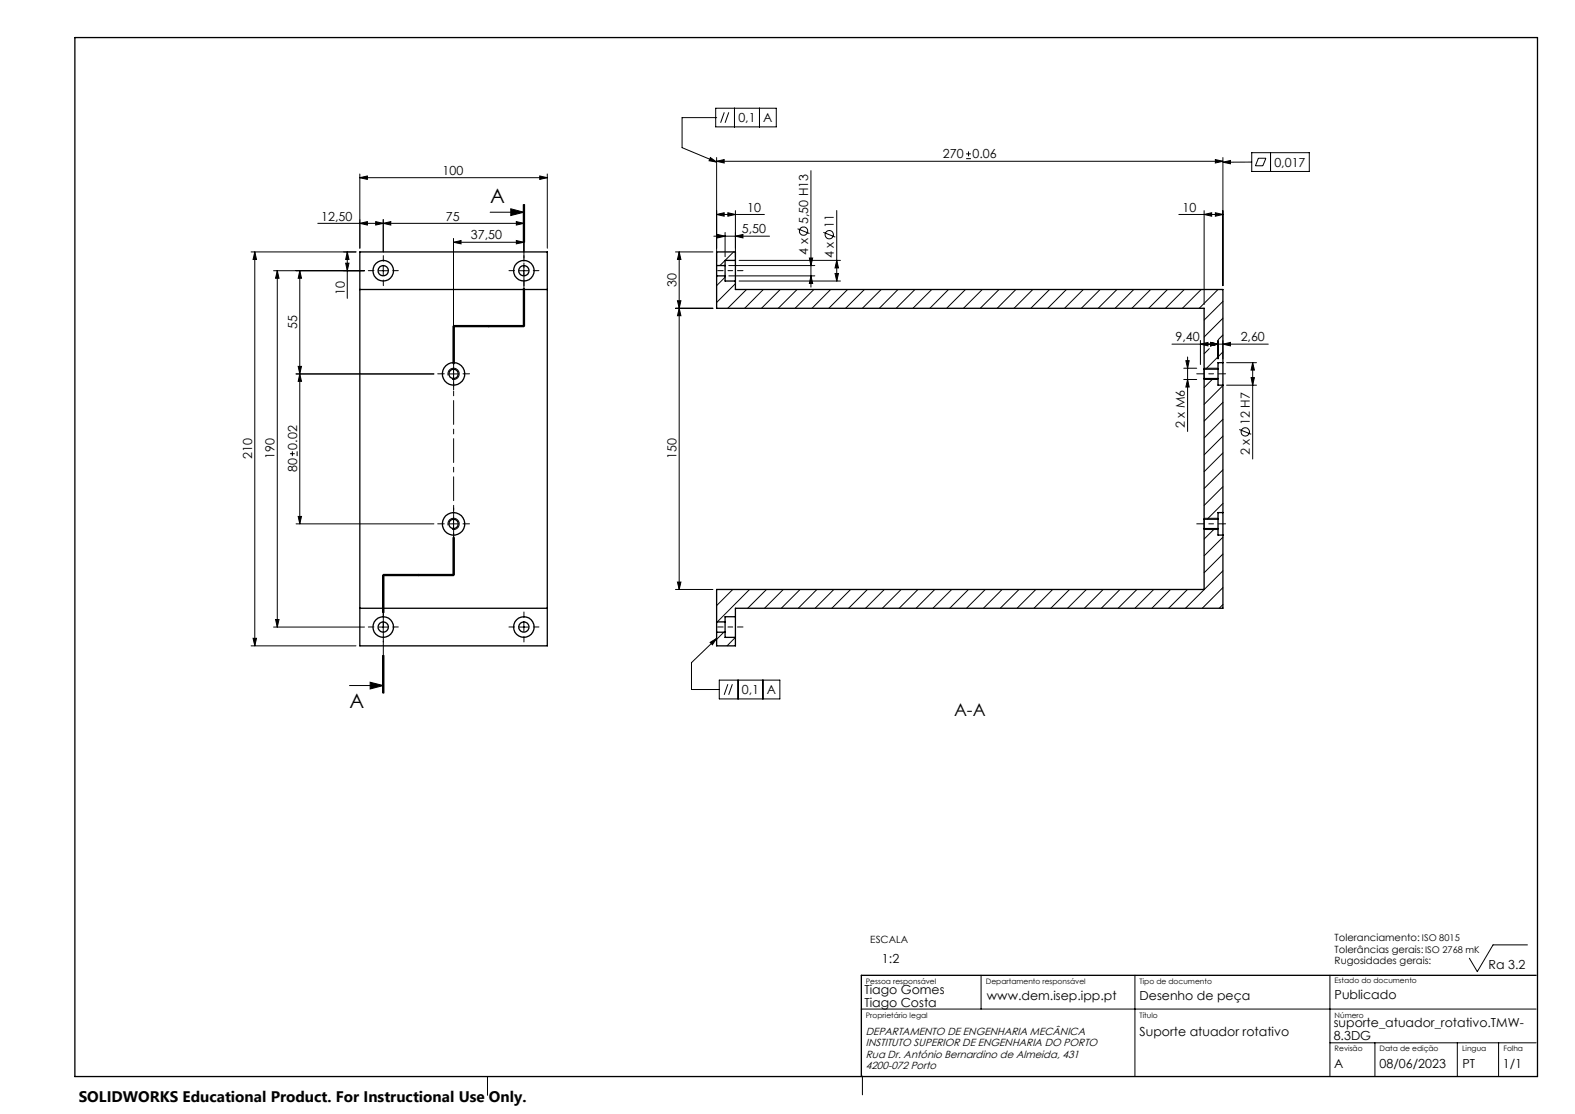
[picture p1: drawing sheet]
<svg xmlns="http://www.w3.org/2000/svg" width="420mm" height="297mm" viewBox="0 0 420 297" stroke-linecap="round" stroke-linejoin="round" font-family="sans-serif">
<g fill="none" stroke="#000" stroke-width=".35">
<path d="M20 10h390v277h-390zM96 77.2h49.9M96 67.2h49.9v105h-49.9zM191.1 70.8v2.8M191.1 73.6v8.6h130v16.2M191.1 73.6h2.3M191.1 70.8h2.3M193.4 70.8v2.8M193.4 73.6v1.3h2.7M196.1 69.4v5.5M196.1 74.9v2.3h130v19.5M196.1 69.4v-2.2h-5v3.6"/>
<path d="M196.1 69.4h-2.7v1.4M321.1 98.4v2.5M321.1 98.4h3.7M324.8 98.4v2.5M326.1 96.7v6M326.1 96.7h-1.3v1.7M321.1 100.9v37.5M321.1 100.9h3.7M324.8 100.9v1.8h1.3M326.1 102.7v34M321.1 138.4v2.5M321.1 138.4h3.7"/>
<path d="M324.8 138.4v2.5M326.1 136.7v6M326.1 136.7h-1.3v1.7M321.1 140.9v16.3h-130v8.6M321.1 140.9h3.7M324.8 140.9v1.8h1.3M326.1 142.7v19.5h-130v2.2M96 162.2h49.9M191.1 165.8v2.8M191.1 168.6v3.6h5v-2.3M191.1 165.8h2.3M191.1 168.6h2.3"/>
<path d="M193.4 165.8v2.8M193.4 168.6v1.3h2.7M196.1 164.4v5.5M196.1 164.4h-2.7v1.4M409.6 260h-179.9v27"/>
<circle cx="102.2" cy="72.2" r="2.75"/>
<circle cx="102.2" cy="72.2" r="1.37"/>
<circle cx="139.7" cy="72.2" r="2.75"/>
<circle cx="139.7" cy="72.2" r="1.37"/>
<circle cx="120.9" cy="99.7" r="1.26"/>
<circle cx="121" cy="99.7" r="2.99"/>
<circle cx="120.9" cy="139.7" r="1.25"/>
<circle cx="121" cy="139.7" r="3"/>
<circle cx="102.2" cy="167.2" r="2.75"/>
<circle cx="102.2" cy="167.2" r="1.37"/>
<circle cx="139.7" cy="167.2" r="2.75"/>
<circle cx="139.7" cy="167.2" r="1.37"/>
</g>
<g fill="none" stroke="#000" stroke-width=".27">
<path d="M190.9 31.4h.1M190.9 28.9h16.1v4.9h-16.1zM190.9 31.4h-9v8l9.2 3.8M193.1 29.9l-.9 2.8M194.3 29.9l-.9 2.8M195.9 28.9v4.9M202.5 28.9v4.9M84.7 59.5h55M96 47.4l2-.5v.9zM96 46.4v19.8M96 47.4h49.9M96 59.5l2-.4v.9z"/>
<path d="M100.2 59.1l2 .4-2 .5zM102.2 59.5l2-.4v.9zM102.2 58.6v8.6M130.7 56.6h9M136.2 55.7l3.5 .9-3.5 .9zM137.7 59.1l2 .4-2 .5zM139.5 54.6v10M139.7 54.6v12.6M139.9 54.6v10M143.9 46.9l2 .5-2 .4zM145.9 46.4v19.8M189.4 42l1.7 1.2-2-.3z"/>
<path d="M191.1 57.2l2-.5v.9zM191.1 43l2-.5v1zM191.1 42v27.8M191.1 57.2h12.7M191.1 43h135M194.1 56.7l2 .5-2 .4zM196.1 56.2v12.2M216.3 45.5v31M223.1 56.1v18.8M257.6 42.3h1.3M257.6 41h1.3M258.3 40.4v1.3"/>
<path d="M314.4 57.2h11.7M321.1 57.2l2-.5v.9zM321.1 56.2v25M324.1 56.7l2 .5-2 .4zM324.1 42.5l2 .5-2 .5zM326.1 43.2l2-.4v.9zM326.1 42v34.2M333.8 40.7h15.3v5h-15.3zM333.8 43.2h-7.7M335.6 42.2h2l-.8 2h-2zM338.8 40.7v5M67 67.2h27.9"/>
<path d="M67.9 67.2l.5 2h-.9zM67.9 67.2v105M73.9 72.2v95M73.9 72.2l.5 2h-.9zM79.9 72.2v67.5M79.9 72.2l.5 2h-.9zM92.2 70.2h.9l-.5 2zM92.6 67.2l.5 2h-.9zM92.6 67.2v12.3M97.2 72.2h-24.2M101 72.2h2.4M102.2 70.9v2.5"/>
<path d="M120.9 64.6l2-.5v.9zM120.9 63.6l.1 33.3M120.9 64.6h18.8M137.7 64.1l2 .5-2 .4zM138.5 72.2h2.4M139.5 76.9v10M139.7 70.9v2.5M139.7 76.9v10h-18.7M139.9 76.9v10M180.1 67.2h10M181.1 67.2l.5 2h-.9zM181.1 67.2v90"/>
<path d="M190.4 63h14.8M191.3 62.5l2.1 .5-2.1 .4zM193.4 73.9l-2.3 2.3M193.4 62v6.4M194.3 70.8h23M194.3 73.6h23M195.6 67.2l-3.6 3.6M196.1 75.6l-5 5M196.1 63l2-.5v.9zM197.1 69.4h27M197.1 74.9h27M199.1 77.2l-5 5"/>
<path d="M203.6 77.2l-5 5M208.1 77.2l-5 5M212.5 77.2l-5 5M212.7 61l3.2 1.3M215.8 68.8h.9l-.4 2zM216.3 73.6l.4 2h-.9zM217 77.2l-5 5M219.6 61.9l3.1 1.3M221.5 77.2l-5 5M222.7 72.9h.9l-.5 2zM223.1 69.4l.5 2h-.9zM226 77.2l-5 5"/>
<path d="M230.5 77.2l-5 5M235 77.2l-5 5M239.5 77.2l-5 5M244 77.2l-5 5M248.5 77.2l-5 5M252.9 77.2l-4.9 5M257.5 77.2l-5.1 5M261.9 77.2l-5 5M266.4 77.2l-5 5M270.9 77.2l-5 5M275.4 77.2l-5 5M279.9 77.2l-5 5"/>
<path d="M284.4 77.2l-5 5M288.9 77.2l-5 5M293.4 77.2l-5 5M297.9 77.2l-5.1 5M302.3 77.2l-4.9 5M306.8 77.2l-5 5M311.3 77.2l-5 5M315.8 77.2l-5 5M320.3 77.2l-5 5M324.8 77.2l-5 5M79 99.7h36.7M79.5 97.7h.9l-.5 2z"/>
<path d="M79.9 99.7l.5 2h-.9zM119.7 99.7h2.5M120.8 86.9v10M120.9 98.4v2.5M121 87.1h18.7M121 86.8h18.7M121.1 86.9v10M180.1 82.2h10M180.7 80.2h.9l-.5 2zM181.1 82.2l.5 2h-.9zM312.5 91.8h25.7M315.7 98.2h3.4"/>
<path d="M316.2 96.2h.9l-.4 2zM316.7 95.2v19.8M320.1 91.8l2-.5v.9zM320.1 90.8v6.4M322.5 93l-1.4 1.3M322.8 91.3l2 .5-2 .4zM324.8 98.2h-3.7v3h3.7M324.8 90.8v4.9M326.1 91.8l2-.5v.9zM326.1 84.8l-5 5M326.1 80.4l-5 4.9M326.1 89.3l-1.2 1.3"/>
<path d="M326.1 93.8l-4.6 4.6M326.1 90.8v4.9M327.1 96.7h8M334 96.7l.5 2h-.9zM334 96.7v25.7M119.5 100.1a1.51 1.51 0 0 1 1.3-1.9 1.51 1.51 0 0 1 1.6 1.6 1.51 1.51 0 0 1-1.9 1.3M315.7 101.2h3.4M316.7 101.2l.4 2h-.9zM323.5 100.9l-2.4 2.4M326.1 107.3l-5 5M326.1 102.8l-5 5M326.1 111.8l-5 5"/>
<path d="M326.1 116.3l-5 5M327.1 102.7h8M330.5 114.5l3.2 1.3M333.6 100.7h.9l-.5 2zM77.3 121h1.3M78 120.3v1.3M79 139.7h36.7M79.2 120.3v1.3M79.5 137.7h.9l-.5 2zM119.7 139.7h2.5M120.9 138.4v2.5M324.8 138.2h-3.7v3h3.7"/>
<path d="M326.1 120.8l-5 5M326.1 134.2l-4.2 4.2M326.1 125.3l-5 4.9M326.1 129.7l-5 5.1M102 153.3v10M102.2 153.5h18.8M102.2 153.1h18.8M102.4 153.3v10M119.5 140a1.5 1.5 0 0 1 1.3-1.8 1.5 1.5 0 0 1 1.6 1.6 1.5 1.5 0 0 1-1.9 1.3M120.8 143.3v10M121 143.3v10M121 153.3h-18.8v10"/>
<path d="M121.1 143.3v10M180.1 157.2h10M180.7 155.2h.9l-.5 2zM195.4 157.2l-4.3 4.3M199.9 157.2l-8.6 8.6M204.4 157.2l-5 5M208.9 157.2l-5 5M213.4 157.2l-5 5M217.8 157.2l-4.9 5M222.4 157.2l-5.1 5M226.8 157.2l-5 5M231.3 157.2l-5 5"/>
<path d="M235.8 157.2l-5 5M240.3 157.2l-5 5M244.8 157.2l-5 5M249.3 157.2l-5 5M253.8 157.2l-5 5M258.3 157.2l-5 5M262.7 157.2l-5 5M267.2 157.2l-4.9 5M271.7 157.2l-5 5M276.2 157.2l-5 5M280.7 157.2l-5 5M285.2 157.2l-5 5"/>
<path d="M289.7 157.2l-5 5M294.2 157.2l-5 5M298.7 157.2l-5 5M303.2 157.2l-5 5M307.7 157.2l-5.1 5M312.1 157.2l-4.9 5M316.7 157.2l-5.1 5M323.9 140.9l-2.8 2.8M326.1 143.2l-5 5M326.1 147.7l-5 5M326.1 152.2l-10 10M326.1 156.7l-5.5 5.5"/>
<path d="M67 172.2h27.9M67.5 170.2h.9l-.5 2zM73 167.2h24.2M73.5 165.2h.9l-.5 2zM101 167.2h2.4M102 174.8v10M102.2 165.9v2.5M102.2 174.8v10M102.4 174.8v10zM138.5 167.2h2.4M139.7 165.9v2.5M189.4 171.3l1.7-1.1-1.1 1.7z"/>
<path d="M191.1 170.2l-6.7 6.5v7.1h7.4M193 168.6l-1.9 1.9M196.1 169.9l-2.2 2.3M326.1 161.2l-1 1M93.2 182.8h9M98.7 181.9l3.5 .9-3.5 .9zM191.8 181.3h16.2v5h-16.2zM194.1 182.4l-1 2.8M195.3 182.4l-1 2.8M196.8 181.3v5M203.4 181.3v5M407.3 251.9h-9.2l-4.2 7.1-2.1-3.5"/>
<path d="M229.6 269h180M261.6 260v9M302.6 260v27M354.6 260v27M354.6 278h55M366.6 278v9M388.6 278v9M399.6 278v9M130 287v5M230 286.9v5"/>
<circle cx="214.3" cy="61.6" r="1.12"/>
<circle cx="221.1" cy="62.6" r="1.11"/>
<circle cx="332.1" cy="115.2" r="1.11"/>
</g>
<g fill="none" stroke="#000" stroke-width=".27" stroke-dasharray="15.2 1.3 1.3 1.3">
<path d="M99.7 72.2h-1.5M102.2 69.7v-1.5M102.2 74.7v1.5M104.7 72.2h1.5M137.2 72.2h-1.5M139.7 69.7v-1.5M139.7 74.7v1.5M142.2 72.2h1.5M118.5 99.7h-1.8M121 97.2v-1.8M123.5 99.7h1.7M121 102.2v1.7"/>
<path d="M118.5 139.7h-1.8M121 137.2v-1.8M123.5 139.7h1.7M121 142.2v1.7M99.7 167.2h-1.5M102.2 164.7v-1.5M102.2 169.7v1.5M104.7 167.2h1.5M137.2 167.2h-1.5M139.7 164.7v-1.5M139.7 169.7v1.5M142.2 167.2h1.5"/>
</g>
<path d="M102.2 153.3v31.5" fill="none" stroke="#000" stroke-width=".27" stroke-dasharray="6.3 1.3 1.3 1.3" stroke-dashoffset="2.7"/>
<path d="M121 86.9h18.7M102.2 153.3h18.8" fill="none" stroke="#000" stroke-width=".27" stroke-dasharray="6.3 1.3 1.3 1.3" stroke-dashoffset="4"/>
<path d="M121 153.3v-66.4" fill="none" stroke="#000" stroke-width=".27" stroke-dasharray="6.3 1.3 1.3 1.3" stroke-dashoffset=".5"/>
<path d="M139.7 86.9v-32.3" fill="none" stroke="#000" stroke-width=".27" stroke-dasharray="6.3 1.3 1.3 1.3" stroke-dashoffset="2.2"/>
<path d="M191.4 72.2h6.7M191.4 167.2h6.7" fill="none" stroke="#000" stroke-width=".27" stroke-dasharray="15.2 1.3 1.3 1.3" stroke-dashoffset="13.8"/>
<path d="M319.1 99.7h7.7M319.1 139.7h7.7" fill="none" stroke="#000" stroke-width=".27" stroke-dasharray="15.2 1.3 1.3 1.3" stroke-dashoffset="13.3"/>
<g fill="#000">
<path d="M96 47.4l2-.5v.9zM143.9 46.9l2 .5-2 .4z"/>
<path d="M102.2 59.5l2-.4v.9zM137.7 59.1l2 .4-2 .5z"/>
<path d="M100.2 59.1l2 .4-2 .5zM96 59.5l2-.4v.9z"/>
<path d="M191.1 57.2l2-.5v.9zM194.1 56.7l2 .5-2 .4zM321.1 57.2l2-.5v.9zM324.1 56.7l2 .5-2 .4zM191.1 43l2-.5v1zM324.1 42.5l2 .5-2 .5z"/>
<path d="M326.1 43.2l2-.4v.9zM189.4 171.3l1.7-1.1-1.1 1.7zM189.4 42l1.7 1.2-2-.3z"/>
<path d="M92.6 67.2l.5 2h-.9zM92.2 70.2h.9l-.5 2z"/>
<path d="M137.7 64.1l2 .5-2 .4zM120.9 64.6l2-.5v.9z"/>
<path d="M181.1 67.2l.5 2h-.9zM180.7 80.2h.9l-.5 2zM181.1 82.2l.5 2h-.9zM180.7 155.2h.9l-.5 2zM316.2 96.2h.9l-.4 2zM316.7 101.2l.4 2h-.9zM334 96.7l.5 2h-.9zM333.6 100.7h.9l-.5 2zM223.1 69.4l.5 2h-.9zM222.7 72.9h.9l-.5 2zM215.8 68.8h.9l-.4 2zM216.3 73.6l.4 2h-.9z"/>
<path d="M196.1 63l2-.5v.9zM191.3 62.5l2.1 .5-2.1 .4zM326.1 91.8l2-.5v.9zM322.8 91.3l2 .5-2 .4zM322.8 91.3l2 .5-2 .4zM320.1 91.8l2-.5v.9z"/>
<path d="M79.5 137.7h.9l-.5 2zM79.9 99.7l.5 2h-.9z"/>
<path d="M67.5 170.2h.9l-.5 2zM67.9 67.2l.5 2h-.9z"/>
<path d="M73.5 165.2h.9l-.5 2zM73.9 72.2l.5 2h-.9zM79.5 97.7h.9l-.5 2zM79.9 72.2l.5 2h-.9z"/>
<path d="M98.7 181.9l3.5 .9-3.5 .9zM136.2 55.7l3.5 .9-3.5 .9z"/>
</g>
<g font-size="5.3">
<text x="130.7" y="54.2">A</text>
<text x="93.2" y="188.8">A</text>
</g>
<text font-size="4.7" x="254.4" y="190.9">A-A</text>
<text font-size="4.1" x="21" y="293.7">SOLIDWORKS Educational Product. For Instructional Use Only.</text>
<g font-size="3.3">
<text x="196.9" y="32.6">0,1</text>
<text x="203.5" y="32.6">A</text>
<text x="118" y="46.6">100</text>
<text x="251.4" y="42.2">270</text>
<text x="259.4" y="42.2">0.06</text>
<text x="339.8" y="44.4">0,017</text>
<text x="85.7" y="58.8">12,50</text>
<text x="118.9" y="58.8">75</text>
<text x="199.2" y="56.4">10</text>
<text x="215.5" y="59.8" transform="rotate(-90 215.5 59.8)">5,50 H13</text>
<text x="315.3" y="56.4">10</text>
<text x="125.6" y="63.8">37,50</text>
<text x="197.8" y="62.2">5,50</text>
<text x="222.4" y="60.7" transform="rotate(-90 222.4 60.7)">11</text>
<text x="215.5" y="67.9" transform="rotate(-90 215.5 67.9)">4 x</text>
<text x="222.4" y="68.9" transform="rotate(-90 222.4 68.9)">4 x</text>
<text x="180.4" y="76.5" transform="rotate(-90 180.4 76.5)">30</text>
<text x="91.9" y="78.6" transform="rotate(-90 91.9 78.6)">10</text>
<text x="79.2" y="87.8" transform="rotate(-90 79.2 87.8)">55</text>
<text x="313.5" y="91">9,40</text>
<text x="330.8" y="91">2,60</text>
<text x="333.3" y="113.3" transform="rotate(-90 333.3 113.3)">12 H7</text>
<text x="79.2" y="119.9" transform="rotate(-90 79.2 119.9)">0.02</text>
<text x="316" y="114.1" transform="rotate(-90 316 114.1)">2 x M6</text>
<text x="67.2" y="122.4" transform="rotate(-90 67.2 122.4)">210</text>
<text x="73.2" y="122.4" transform="rotate(-90 73.2 122.4)">190</text>
<text x="79.2" y="125.9" transform="rotate(-90 79.2 125.9)">80</text>
<text x="180.4" y="122.4" transform="rotate(-90 180.4 122.4)">150</text>
<text x="333.3" y="121.4" transform="rotate(-90 333.3 121.4)">2 x</text>
<text x="197.8" y="185.1">0,1</text>
<text x="204.5" y="185.1">A</text>
<text x="235.2" y="256.7">1:2</text>
<text x="396.9" y="258.3">Ra 3.2</text>
<text x="230.5" y="264.9">Tiago Gomes</text>
<text x="230.5" y="268.4">Tiago Costa</text>
<text x="263.2" y="266.5">www.dem.isep.ipp.pt</text>
<text x="303.9" y="266.5">Desenho de peça</text>
<text x="355.9" y="266.5">Publicado</text>
<text x="355.7" y="273.9">suporte_atuador_rotativo.TMW-</text>
<text x="303.9" y="276.1">Suporte atuador rotativo</text>
<text x="355.7" y="277.4">8.3DG</text>
<text x="355.8" y="284.7">A</text>
<text x="367.9" y="284.7">08/06/2023</text>
<text x="390" y="284.7">PT</text>
<text x="400.8" y="284.7">1/1</text>
</g>
<g font-size="2.8">
<text x="230.9" y="276">DEPARTAMENTO DE ENGENHARIA MECÂNICA</text>
<text x="230.9" y="282">Rua Dr. António Bernardino de Almeida, 431</text>
<text x="230.9" y="279">INSTITUTO SUPERIOR DE ENGENHARIA DO PORTO</text>
<text x="230.9" y="285">4200-072 Porto</text>
</g>
<g font-size="2.7">
<text x="232.1" y="251.4">ESCALA</text>
<text x="355.9" y="250.8">Toleranciamento: ISO 8015</text>
<text x="355.9" y="254">Tolerâncias gerais:ISO 2768 mK</text>
<text x="355.9" y="257.1">Rugosidades gerais:</text>
</g>
<g font-size="2">
<text x="230.9" y="262.3">Pessoa responsável</text>
<text x="262.9" y="262.3">Departamento responsável</text>
<text x="303.9" y="262.3">Tipo de documento</text>
<text x="355.9" y="262.1">Estado do documento</text>
<text x="230.9" y="271.3">Proprietário legal</text>
<text x="303.9" y="271.3">Título</text>
<text x="355.9" y="271.3">Número</text>
<text x="355.9" y="280.3">Revisão</text>
<text x="367.9" y="280.3">Data de edição</text>
<text x="389.9" y="280.3">Lingua</text>
<text x="400.9" y="280.3">Folha</text>
</g>
</svg>
